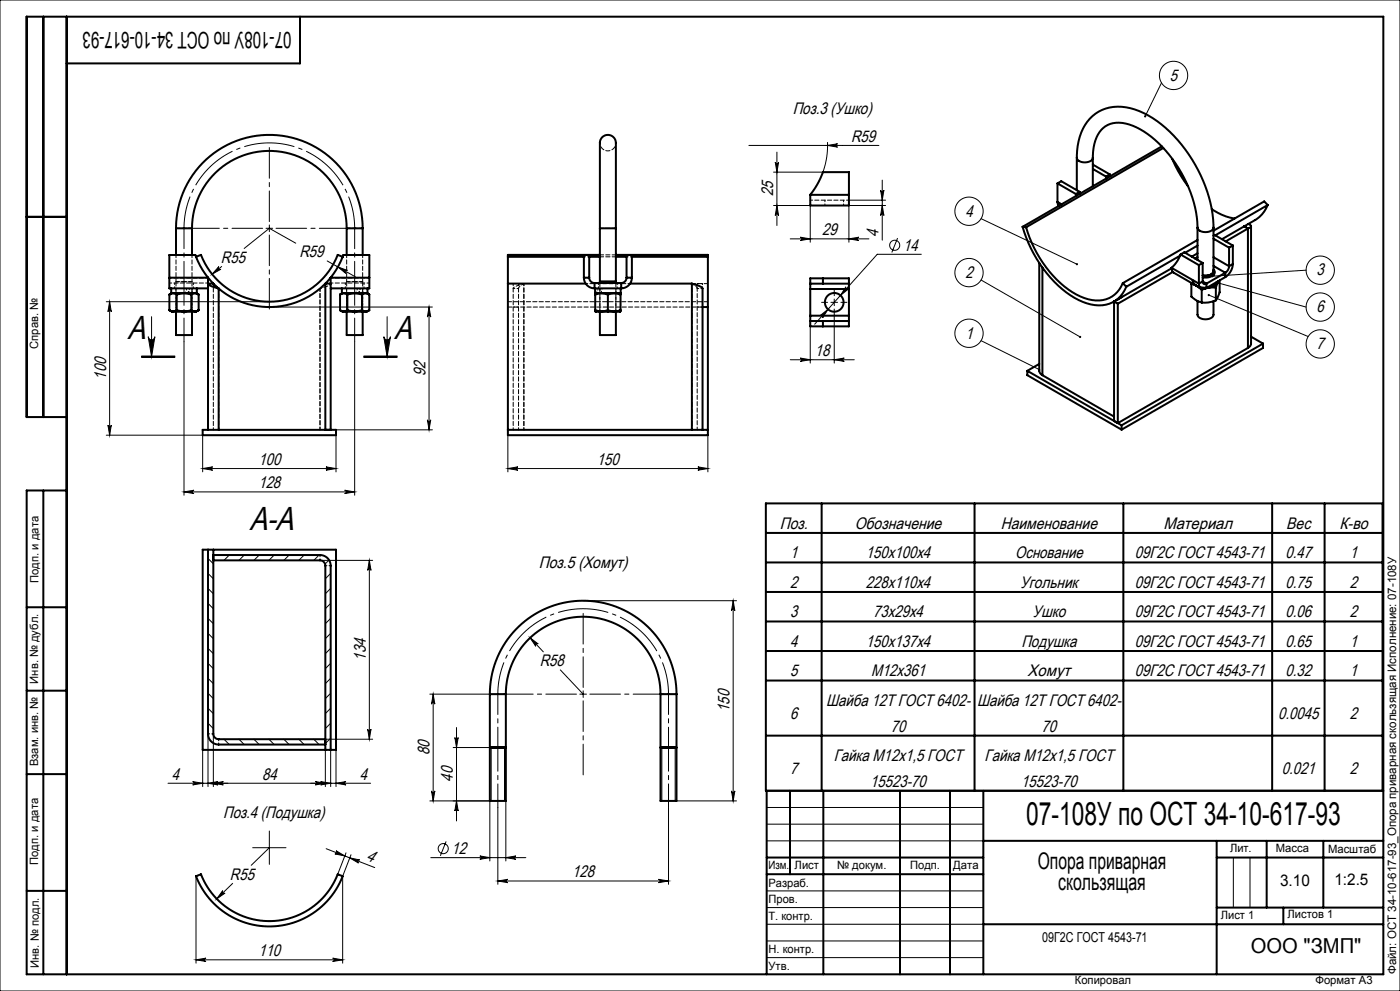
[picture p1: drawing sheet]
<svg xmlns="http://www.w3.org/2000/svg" width="420mm" height="297mm" viewBox="0 0 420 297" stroke-linecap="round" stroke-linejoin="round" font-family="sans-serif">
<g fill="none" stroke="#000" stroke-width=".3">
<path d="M0 0h420v297h-420zM348.5 24.8l-5 10.1M224.7 43.6h39M232.6 48.6a.5 .5 0 0 0 .5 .5 .5 .5 0 0 0 .5-.5l-.5 3zM233.1 45.6v22M248.3 42.6l-.2 4.2-1.2 4.8h-14.8M248.3 43.6l3-.5a.5 .5 0 0 0-.5 .5 .5 .5 0 0 0 .5 .5zM254.7 60h11M264.2 57a.5 .5 0 0 0 .5 .5 .5 .5 0 0 0 .5-.5l-.5 3zM264.7 54v18M65.7 79.9a.5 .5 0 0 0-.1 .7 .5 .5 0 0 0 .7 .1l-2.7 1.5zM66.5 79.9l-2.9 2.3"/>
<path d="M79.8 68.4h2M80.8 67.4v2M88.7 72.9l-7.9-4.5-7.5 6.1M98.2 78.2l8.4 4.8M232.1 61.6h11v11M233.1 61.6l.5 3a.5 .5 0 0 0-.5-.5 .5 .5 0 0 0-.5 .5zM237.1 71.6h23.6M240.1 71.1l3 .5-3 .5a.5 .5 0 0 0 .4-.5 .5 .5 0 0 0-.4-.5zM254.7 71.6l3-.5a.5 .5 0 0 0-.5 .5 .5 .5 0 0 0 .5 .5zM264.7 61.6l.5 3a.5 .5 0 0 0-.5-.5 .5 .5 0 0 0-.5 .5zM265.7 61.6h-11v11M269.3 71.3l-1.8 4.4"/>
<path d="M276.4 76.2h-13.2l-18.8 21M294.3 65.5l28.8 13.7M31.9 90.4h48.9M32.9 90.4l.5 3a.5 .5 0 0 0-.5-.5 .5 .5 0 0 0-.5 .5zM32.9 90.4v40M45.5 94.9v12M80.8 92h48.9M101.4 80l2.8 1a.5 .5 0 0 0-.6 .2 .5 .5 0 0 0 .1 .7zM116.1 94.9v12M128.7 92l.5 3a.5 .5 0 0 0-.5-.5 .5 .5 0 0 0-.5 .5zM128.7 92v36.8M243.1 96.2v12.6"/>
<path d="M246 94.6l2.4-1.9-1.6 2.6a.5 .5 0 0 0-.1-.7 .5 .5 0 0 0-.7 0zM249.3 90.6h2M250.3 89.6v2M250.3 94.4v14.4M253.8 86a.5 .5 0 0 0 0 .6 .5 .5 0 0 0 .7 0l-2.4 1.9zM294.3 83.9l29.7 17.1M362.6 88.4l29.9 12.5M364.9 84.6l26.9 7.4M391.8 81l-28.1 1.8M42.5 107.1h10zM42.5 106.9h10M42.5 106.7h10"/>
<path d="M44.5 100.9a1 1 0 0 0 1 1 1 1 0 0 0 1-1l-1 6zM55.2 102.4v46M106.4 102.4v46M109.1 106.9h10M109.1 106.7h10M109.1 107.1h10M115.1 100.9a1 1 0 0 0 1 1 1 1 0 0 0 1-1l-1 6zM237.1 107.8h19.2M240.1 107.3l3 .5-3 .5a.5 .5 0 0 0 .4-.5 .5 .5 0 0 0-.4-.5zM250.3 107.8l3-.5a.5 .5 0 0 0-.5 .5 .5 .5 0 0 0 .5 .5zM294.3 102.1l17.4 8.6M31.9 130.4h28.9v11"/>
<path d="M32.4 127.4a.5 .5 0 0 0 .5 .5 .5 .5 0 0 0 .5-.5l-.5 3zM97.8 139.9l3 .5-3 .5a.5 .5 0 0 0 .5-.5 .5 .5 0 0 0-.5-.5zM100.8 130.4v11M100.8 128.8h28.9M128.2 125.8a.5 .5 0 0 0 .5 .5 .5 .5 0 0 0 .5-.5l-.5 3zM152.4 130.4v11M209.4 139.9l3 .5-3 .5a.5 .5 0 0 0 .4-.5 .5 .5 0 0 0-.4-.5zM212.4 130.4v11M55.2 147.4l3-.5a.5 .5 0 0 0-.5 .5 .5 .5 0 0 0 .5 .5zM55.2 147.4h51.2M60.8 140.4l3-.5a.5 .5 0 0 0-.5 .5 .5 .5 0 0 0 .5 .5zM60.8 140.4h40"/>
<path d="M103.4 146.9l3 .5-3 .5a.5 .5 0 0 0 .5-.5 .5 .5 0 0 0-.5-.5zM152.4 140.4l3-.5a.5 .5 0 0 0-.5 .5 .5 .5 0 0 0 .5 .5zM152.4 140.4h60M62.4 176.3l1.6 1.6M62.4 171.9l1.6 1.6M62.4 167.4l1.6 1.6M64.3 166.3l-.3 .3M68.8 166.3l-1.6 1.6M73.3 166.3l-1.6 1.6M77.8 166.3l-1.6 1.6M82.3 166.3l-1.6 1.6M86.8 166.3l-1.6 1.6"/>
<path d="M91.2 166.3l-1.6 1.6M95.7 166.3l-1.6 1.6M96 167.9h15.8M98.7 167.8l-1.2 1.2M99.2 171.9l-1.6 1.6M99.2 176.3l-1.6 1.6M110.8 167.9v53.6M110.8 167.9l.5 3a.5 .5 0 0 0-.5-.4 .5 .5 0 0 0-.5 .4zM62.4 198.8l1.6 1.6M62.4 194.3l1.6 1.6M62.4 189.8l1.6 1.6M62.4 185.3l1.6 1.6"/>
<path d="M62.4 180.8l1.6 1.6M99.2 180.8l-1.6 1.6M99.2 185.3l-1.6 1.6M99.2 189.8l-1.6 1.6M99.2 194.3l-1.6 1.6M99.2 198.8l-1.6 1.6M159 191.2l2.5 1.8a.5 .5 0 0 0-.7 0 .5 .5 0 0 0-.1 .7zM159 191.2l4 4.2M175 180h46M220 180l.5 3a.5 .5 0 0 0-.5-.4 .5 .5 0 0 0-.5 .4zM220 180v60M62.4 219.9v15.8"/>
<path d="M62.4 216.8l1.6 1.6M62.4 212.3l1.6 1.6M62.4 207.8l1.6 1.6M62.4 203.3l1.6 1.6M64 219.9v15.8M99.2 203.3l-1.6 1.6M99.2 207.8l-1.6 1.6M99.2 212.3l-1.6 1.6M99.2 216.8l-1.6 1.6M110.3 218.5a.5 .5 0 0 0 .5 .5 .5 .5 0 0 0 .5-.5l-.5 3zM129 208h18M130 208l.5 3a.5 .5 0 0 0-.5-.4 .5 .5 0 0 0-.5 .4z"/>
<path d="M130 208v32M137 218v28M168.1 200.8l6.9 7.2M174 208h2M175 207v2M57.8 234.2l3 .5-3 .5a.5 .5 0 0 0 .5-.5 .5 .5 0 0 0-.5-.5zM60.8 224.7v11M62.4 234.7l3-.5a.5 .5 0 0 0-.5 .5 .5 .5 0 0 0 .5 .5zM63.1 222l.5 .4M64 234.7l3-.5a.5 .5 0 0 0-.5 .5 .5 .5 0 0 0 .5 .5zM67.2 221.5l1.6 1.6M71.7 221.5l1.6 1.6"/>
<path d="M76.2 221.5l1.6 1.6M80.7 221.5l1.6 1.6M85.2 221.5l1.6 1.6M89.6 221.5l1.6 1.6M94.1 221.5l1.6 1.6M94.6 234.2l3 .5-3 .5a.5 .5 0 0 0 .5-.5 .5 .5 0 0 0-.5-.5zM96.2 234.2l3 .5-3 .5a.5 .5 0 0 0 .5-.5 .5 .5 0 0 0-.5-.5zM97.6 221.5h14.2M97.6 224.7v11M99.2 224.7v11M99.2 221.2l-1.6 1.6M100.8 234.7l3-.5a.5 .5 0 0 0-.5 .5 .5 .5 0 0 0 .5 .5z"/>
<path d="M100.8 224.7v11M111.2 234.7h-60.8M129.5 237a.5 .5 0 0 0 .5 .5 .5 .5 0 0 0 .5-.5l-.5 3zM136 224h11M136.5 221a.5 .5 0 0 0 .5 .5 .5 .5 0 0 0 .5-.5l-.5 3zM147.4 224v16M151.4 224v16M198.6 224v16M202.6 224v16M219.5 237a.5 .5 0 0 0 .5 .5 .5 .5 0 0 0 .5-.5l-.5 3zM75.8 254.1h10M80.8 249.1v10"/>
<path d="M80.8 254.1l-5.4 5.2M97.8 254.4l14.6 5.6M100.8 255l2.6 1.5-2.9-.6a.5 .5 0 0 0 .6-.3 .5 .5 0 0 0-.3-.6zM103.8 255.6l-2.5 6.4M104.9 257.1l3 .6a.5 .5 0 0 0-.6 .3 .5 .5 0 0 0 .2 .7zM105.3 256.2l-2.5 6.4v26.1M129 240h18v18M129.2 257h28.6M133.8 252.2l-1.7 4.3M137 240l.5 3a.5 .5 0 0 0-.5-.4 .5 .5 0 0 0-.5 .4zM144 256.5l3 .5-3 .5a.5 .5 0 0 0 .4-.5 .5 .5 0 0 0-.4-.5zM149.4 242v23"/>
<path d="M151.8 257l3-.5a.5 .5 0 0 0-.5 .5 .5 .5 0 0 0 .5 .5zM151.8 240v18M200.6 242v23M203 240h18M230 242h65M230 247h65M230 252h65M370 257v15M375 257v15M58.8 262.6v26.1M66.8 266.9a.5 .5 0 0 0 0 .7 .5 .5 0 0 0 .7 .1l-2.5 1.7zM69.8 264.7l-4.8 4.7"/>
<path d="M149.4 264l3-.5a.5 .5 0 0 0-.5 .5 .5 .5 0 0 0 .5 .5zM149.4 264h51.2M197.6 263.5l3 .5-3 .5a.5 .5 0 0 0 .4-.5 .5 .5 0 0 0-.4-.5zM230 267h65M230 272h65M230 277h65M58.8 287.7l3-.5a.5 .5 0 0 0-.5 .5 .5 .5 0 0 0 .5 .5zM58.8 287.7h44M99.8 287.2l3 .5-3 .5a.5 .5 0 0 0 .5-.5 .5 .5 0 0 0-.5-.5zM230 282h65M230 287h65"/>
<circle cx="352.1" cy="22.6" r="4.2"/>
<circle cx="268.4" cy="73.5" r="1.51"/>
<circle cx="290.7" cy="63.3" r="4.2"/>
<circle cx="290.7" cy="99.9" r="4.2"/>
<circle cx="290.7" cy="81.7" r="4.2"/>
<circle cx="396.1" cy="92" r="4.2"/>
<circle cx="396.1" cy="81" r="4.2"/>
<circle cx="396.1" cy="103.1" r="4.2"/>
<circle cx="133" cy="254.3" r="1.51"/>
</g>
<path d="M147 224h4.8M198.2 224h4.8" fill="none" stroke="#000" stroke-width=".6" stroke-linecap="butt"/>
<path d="M106.4 68.4a25.6 25.6 0 0 0-25.6-25.6 25.6 25.6 0 0 0-25.6 25.6M200.6 208a25.6 25.6 0 0 0-25.6-25.6 25.6 25.6 0 0 0-25.6 25.6" fill="none" stroke="#000" stroke-width=".3" stroke-dasharray="15.2 1.3 1.3 1.3" stroke-dashoffset="5.5" stroke-linecap="butt"/>
<g fill="none" stroke="#000" stroke-width=".6">
<path d="M13 5v120M20 5v287M90 5v14h-70M243.1 58.4v3.2h11.6v-3.2M243.1 58.4l2.3-3.5 1.5-3.3h7.8v6.8M243.1 58.4h11.6M317.2 55l5.6 3.1M317.2 55v5.5M317.2 55l1.2-.7 5.5 3.2M322.8 58.1l.1 .6M323 57v-9.7a15.4 15.4 0 0 1 6.5-13.8 14.9 14.9 0 0 1 15 1.1 42.3 42.3 0 0 1 19.5 33.6M323 47.3a2.79 2.79 0 0 0 4.3 .8l.5-.8"/>
<path d="M323.9 57.5l-1.1 .6M323.9 57.5l.1 .5M327.8 55.8v-8.5a11.3 11.3 0 0 1 3.8-9.4 9.4 9.4 0 0 1 9.3 .3 36.6 36.6 0 0 1 16.8 21.1l1.1 4.4 .5 4.5M327.8 50.6l4 2.3M327.8 49.3l5.1 3M331.8 52.9l.2 .5M332.9 52.3l-1.1 .6M332.9 52.3l.2 .5M348.5 43.9l-41.7 24.1M349 44.4l-41.2 23.7M351.7 47.6l1.8 3.7 2.8 4.4M8 65h12"/>
<path d="M52.8 68.4a28 28 0 0 1 28-28 28 28 0 0 1 28 28M52.8 68.4h4.8M52.8 68.4v8M57.6 68.4a23.2 23.2 0 0 1 23.2-23.2 23.2 23.2 0 0 1 23.2 23.2M57.6 68.4v8M58.8 77a23.6 23.6 0 0 0 22 15 23.6 23.6 0 0 0 22-15M58.8 77l1.5-.6a22 22 0 0 0 20.5 14 22 22 0 0 0 20.5-14l1.5 .6M58.8 77l-.2-.6h-7.8v6.8M102.8 77l.2-.6h7.8v6.8M104 68.4h4.8M104 68.4v8M108.8 68.4v8"/>
<path d="M152.4 77v8M152.4 77h22.8M176.8 77h3.2M180 68.4v-24.5a2.56 2.56 0 0 1 .9-3 2.56 2.56 0 0 1 3.2 .2 6.4 6.4 0 0 1 .7 4.4v22.9M180 68.4h4.8M180 68.4v16.4M180 76.4h-27.6v.6M184.8 68.4v16.4M184.8 76.4h27.6v.6M184.8 77h3.2M189.6 77h22.8M212.4 77v15"/>
<path d="M306.8 68a37.2 37.2 0 0 0 15.5 21.3 11.7 11.7 0 0 0 12.3 .8 9.1 9.1 0 0 0 3.3-4.2M306.8 68l1 .1M307.8 68.1a34.3 34.3 0 0 0 15.1 20.2 10.2 10.2 0 0 0 11.5 0 8.9 8.9 0 0 0 2.4-3.4M311.8 78.8v32.3l.2 .7 .7 .6M317.2 60.5l.4 1.2M317.2 60.5l1.3 .7M354 76.6l-16.1 9.3M354.2 76.3a9.7 9.7 0 0 1-2.7 4M354.2 76.3l5.5 3.2M354.2 76.3l1.1-.7 5.5 3.2M359.3 68.2v9.7M359.3 75.9l-1.8 1"/>
<path d="M359.3 77.1l-.8 .4M359.3 73.6l-3.8 2.2M359.3 71.9l-22.5 13M359.7 79.5v5.5M360.8 78.8l-1.1 .7M360.8 78.8v5.6M363.5 62.7l3.1 1.7 3.8 1.1M364 68.2a2.86 2.86 0 0 1-4.4 .7l-.3-.7M364 68.2v14.2M364 71.5l4.7 2.7M364 70.6l.3-.2 5.6 3.2M364 79.7l3.6 2"/>
<path d="M364 77.1l4.7 2.7M368.7 79.8a2.5 2.5 0 0 1-1.1 1.9M368.7 74.2v5.6M369.9 79.1a5 5 0 0 1-2.3 3.9M369.9 73.6l-1.2 .6M369.9 79.1l-1.2 .7M369.9 73.6v5.5M373.4 67.7l.3 .1h-.5l1.2 .7M374.4 68.5l-6.7 3.8M374.4 68.5v35.8M374.5 67.1l.7 .4 .1 .4-.9 .6M375.3 67.8v35.2l-.2 .7-.7 .6"/>
<path d="M380.3 61.4a9 9 0 0 1-3.7 4.5l-10 5.8M380.3 61.4l-15.7 9.1M380.3 61.4l-1-1-15.3 8.7M50.8 83.2v3.2h11.6M50.8 83.2h11.6M50.8 88.3a1.94 1.94 0 0 1 2.2 0M50.8 93a1.94 1.94 0 0 0 2.2 0M50.8 93a4.6 4.6 0 0 0 3.3 .4h2.7a3.9 3.9 0 0 0 2.8-.4M50.8 88.3v4.7M51.4 86.4v1.4h7.6v-1.4M51.6 87.8l-.8 .5M52.8 93.4v7h4.8v-7"/>
<path d="M53 88.3a7.3 7.3 0 0 1 4.4 0M53 93a7.3 7.3 0 0 0 4.4 0M53 88.3v4.7M57.4 88.3a1.94 1.94 0 0 1 2.2 0M57.4 93a1.94 1.94 0 0 0 2.2 0M57.4 88.3v4.7M58.8 87.8l.8 .5M59.6 88.3v4.7M62.4 85a4.6 4.6 0 0 0 3.2 1.5M62.4 85h1.6a2.74 2.74 0 0 0 1.6 1.5M62.4 83.2v1.8M62.4 83.2h.1"/>
<path d="M62.4 85v43.8M65.6 86.5v42.3M99.2 83.2v1.8M99.2 85h-1.6v43.8M99.2 83.2h.1M99.2 85v43.8M99.2 83.2h11.6M102 88.3a1.94 1.94 0 0 1 2.2 0M102 93a4.6 4.6 0 0 0 3.3 .4h2.7a3.9 3.9 0 0 0 2.8-.4M102 93a1.94 1.94 0 0 0 2.2 0M102 88.3v4.7M102.6 86.4v1.4h7.6v-1.4"/>
<path d="M102.8 87.8l-.8 .5M104 93.4v7h4.8v-7M104.2 88.3a7.3 7.3 0 0 1 4.4 0M104.2 93a7.3 7.3 0 0 0 4.4 0M104.2 88.3v4.7M108.6 88.3a1.94 1.94 0 0 1 2.2 0M108.6 93a1.94 1.94 0 0 0 2.2 0M108.6 88.3v4.7M110 87.8l.8 .5M110.8 88.3v4.7M110.8 83.2v3.2h-11.6M152.4 85h23.3"/>
<path d="M152.4 85v45.4h60v-38.4M175.2 83.2a3.2 3.2 0 0 0 3.2 3.2M175.2 83.2h1.6M175.2 83.2v-6.8h1.6v6.8M176.8 83.2a1.6 1.6 0 0 0 1.6 1.6M178.4 86.4h8M178.4 84.8v1.6M178.4 84.8h8M178.5 86.4v1.4h7.7v-1.4M178.6 88.3a5.5 5.5 0 0 1 3.8 0M178.6 93a5.5 5.5 0 0 0 3.8 0M178.6 93a.54 .54 0 0 0 .3 .5 .54 .54 0 0 0 .5-.1h5.9a.54 .54 0 0 0 .6 .1 .54 .54 0 0 0 .3-.5"/>
<path d="M178.6 88v.3M178.6 88.3v4.7M178.8 87.8l-.2 .1M180 84.4h4.8zM180 93.4v7h4.8v-7M182.4 93a5.5 5.5 0 0 0 3.8 0M182.4 88.3a5.5 5.5 0 0 1 3.8 0M182.4 88.3v4.7M186 87.8l.2 .1M186.2 88v.3M186.2 88.3v4.7M186.4 84.8v1.6"/>
<path d="M188 83.2a1.6 1.6 0 0 1-1.6 1.6M188 83.2h1.6M188 83.2v-6.8h1.6v6.8M189 85h18.6M189.6 83.2a3.2 3.2 0 0 1-3.2 3.2M207.6 85l.5 .2a3.9 3.9 0 0 1 2.7 1.3v42.3M207.6 85v43.8M210.8 92h1.6M243.1 85h3.8M243.1 96.2v1.6h3.8M243.1 96.2h3.8M243.1 85v1.6"/>
<path d="M243.1 94.6v1.6M243.1 86.6v8M243.1 86.6h11.6M243.1 94.6h11.6M246.9 83.4h-3.8v1.6M246.9 83.4h7.8v1.6M246.9 83.4v1.6M246.9 96.2v1.6M246.9 85h7.8M246.9 96.2h7.8M254.7 85v1.6M254.7 94.6v1.6"/>
<path d="M254.7 86.6v8M254.7 96.2v1.6h-7.8M312.7 80.2v32.2M335.3 89.7v.1M335.3 91l-1.1-.6v35.8M335.3 91v35.8l39.1-22.5M336.8 84.9l1.1 1M351.5 80.3l.1 .9 .5 .5 8.2 4.8M351.5 80.3l8.2 4.7M351.5 80.3h.1M351.5 80.4l-17.4 10M351.8 81.5l-16.5 9.5"/>
<path d="M357.4 85.1a6.6 6.6 0 0 1 3.1 1.7M357.4 85.1v3.8a7.1 7.1 0 0 0 3.1 1.8M357.5 84.8l-.1 .3M357.8 84a3.2 3.2 0 0 0 3.5 2.2 3.9 3.9 0 0 0 4.2-1.9M359.3 90.2v4.1a2.79 2.79 0 0 0 4.2 .9l.5-.9v-4M359.7 85a1.38 1.38 0 0 0 .6 1.5 1.38 1.38 0 0 0 1.6-.2M360.5 86.8v3.9M360.8 84.4a.69 .69 0 0 0 .3 .7 .69 .69 0 0 0 .8-.1M360.8 84.4l-1.1 .6M360.8 84.4l1.1 .6M361.9 85v1.3M364 80.7a1.24 1.24 0 0 1 .4 1.4 1.24 1.24 0 0 1-1.1 .8l-1.1 .3-1.4-.1"/>
<path d="M364 82.1l.2 .1M364 81.3a2.48 2.48 0 0 1-3.2 1.2M364.2 82.3h-.2M364.8 86.2a8.6 8.6 0 0 0-4.3 .6M364.8 90a8.5 8.5 0 0 1-4.3 .7M364.8 86.2v3.8M365.6 84.2l-.8 2M365.9 84a7.8 7.8 0 0 1-.9 5.7l-.2 .3M367.6 81.7l-5.7 3.3M367.6 81.7v1.3M367.6 83l-5.7 3.3M308.2 111.1l28.3 16.4"/>
<path d="M308.2 111.1v1.3l28.3 16.4M311.8 109.1l-3.6 2M312.7 112.4l21.5 12.5M375.3 100.9l3.6 2.1M378.9 103l-42.4 24.5M378.9 103v1.3l-42.4 24.5M20 125h-12v-120h407v287h-407v-145h12M60.8 128.8h40v1.6h-40zM152.4 128.8h60M336.5 127.5v1.3M13 147v145M229.8 159.7h185"/>
<path d="M246.5 150.9v86.1M292.4 150.9v86.1M337 150.9v86.1M381.6 150.9v86.1M397.4 150.9v86.1M60.8 164.7h40v60h-40zM62.4 164.7v55.2a3.2 3.2 0 0 0 3.2 3.2h32M64 164.7v55.2a1.6 1.6 0 0 0 1.6 1.6h32M64 167.9h32a1.6 1.6 0 0 1 1.6 1.6v55.2M64 166.3h32a3.2 3.2 0 0 1 3.2 3.2v55.2M229.8 168.6h185M229.8 177.4h185"/>
<path d="M8 182h12M229.8 186.3h185M229.8 195.1h185M8 207h12M147 208a28 28 0 0 1 28-28 28 28 0 0 1 28 28M147 208v32h4.8v-32M147 208h4.8M151.8 208a23.2 23.2 0 0 1 23.2-23.2 23.2 23.2 0 0 1 23.2 23.2M198.2 208v32h4.8v-32M198.2 208h4.8M229.8 204h185M8 232h12"/>
<path d="M147 224h.1M147 224h4.8zM198.2 224h.1M198.2 224h4.8zM229.8 220.5h185M230 237v55M237 237v25M247 237v55M270 237v55M285 237v55M295 237v55M414.8 237v-86.1h-185v86.1h185.2"/>
<path d="M230 257h65M295 252h120M365 252v40M365 257h50M380 252v20M397 252v20M8 267h12M58.8 262.6l1.5-.6a22 22 0 0 0 20.5 14.1 22 22 0 0 0 20.5-14.1l1.5 .6a23.6 23.6 0 0 1-22 15.1 23.6 23.6 0 0 1-22-15.1zM230 262h65M295 277h120M365 272h50M385 272v5"/>
<circle cx="250.3" cy="90.6" r="2.8"/>
</g>
<path d="M78.8 68.4h-22.2M80.8 66.4v-22.2M80.8 70.4v22.2M82.8 68.4h22.2M173 208h-22.2M175 206v-22.2M175 210v22.2M177 208h22.2" fill="none" stroke="#000" stroke-width=".3" stroke-dasharray="15.2 1.3 1.3 1.3" stroke-dashoffset="6"/>
<path d="M248.3 90.6h-1.8M250.3 88.6v-1.8M250.3 92.6v1.8M252.3 90.6h1.8" fill="none" stroke="#000" stroke-width=".3" stroke-dasharray="15.2 1.3 1.3 1.3"/>
<path d="M55.2 68.4v16M106.4 68.4v16M149.4 208v16M200.6 208v16" fill="none" stroke="#000" stroke-width=".3" stroke-dasharray="15.2 1.3 1.3 1.3" stroke-dashoffset="9.1"/>
<path d="M55.2 102.4v-18M106.4 102.4v-18M149.4 242v-18M200.6 242v-18" fill="none" stroke="#000" stroke-width=".3" stroke-dasharray="15.2 1.3 1.3 1.3" stroke-dashoffset="8.1"/>
<g fill="#000">
<path d="M343.3 34.6l-.1 .3 .2 .3 .1-.3-.1 .3a.33 .33 0 0 0 .5-.4 .33 .33 0 0 0-.6-.2zM363.5 82.6l-.1 .2h.3h-.3a.33 .33 0 0 0 .4 .3 .33 .33 0 0 0 .2-.5 .33 .33 0 0 0-.5 0zM364.7 84.4l-.1 .2h.3h-.3a.33 .33 0 0 0 .3 .4 .33 .33 0 0 0 .3-.5 .33 .33 0 0 0-.5-.1zM362.4 88.2l-.1 .1 .3 .1-.3-.1a.33 .33 0 0 0 .3 .5 .33 .33 0 0 0 .4-.5 .33 .33 0 0 0-.6-.1zM311.5 110.5v.4l.4 .1 .1-.1-.3-.2 .3 .2v-.3zM323.8 100.7v.5h.5l-.3-.2 .3 .1v-.3zM322.9 78.9v.5h.4l-.2-.2 .3 .1-.1-.4zM115.1 100.9a1 1 0 0 0 1 1 1 1 0 0 0 1-1l-1 6zM44.5 100.9a1 1 0 0 0 1 1 1 1 0 0 0 1-1l-1 6z"/>
<path d="M232.6 48.6a.5 .5 0 0 0 .5 .5 .5 .5 0 0 0 .5-.5l-.5 3zM233.1 61.6l.5 3a.5 .5 0 0 0-.5-.5 .5 .5 0 0 0-.5 .5zM264.2 57a.5 .5 0 0 0 .5 .5 .5 .5 0 0 0 .5-.5l-.5 3zM264.7 61.6l.5 3a.5 .5 0 0 0-.5-.5 .5 .5 0 0 0-.5 .5z"/>
<path d="M254.7 71.6l3-.5a.5 .5 0 0 0-.5 .5 .5 .5 0 0 0 .5 .5zM240.1 71.1l3 .5-3 .5a.5 .5 0 0 0 .4-.5 .5 .5 0 0 0-.4-.5zM250.3 107.8l3-.5a.5 .5 0 0 0-.5 .5 .5 .5 0 0 0 .5 .5zM240.1 107.3l3 .5-3 .5a.5 .5 0 0 0 .4-.5 .5 .5 0 0 0-.4-.5z"/>
<path d="M32.4 127.4a.5 .5 0 0 0 .5 .5 .5 .5 0 0 0 .5-.5l-.5 3zM32.9 90.4l.5 3a.5 .5 0 0 0-.5-.5 .5 .5 0 0 0-.5 .5zM128.2 125.8a.5 .5 0 0 0 .5 .5 .5 .5 0 0 0 .5-.5l-.5 3zM128.7 92l.5 3a.5 .5 0 0 0-.5-.5 .5 .5 0 0 0-.5 .5zM137 240l.5 3a.5 .5 0 0 0-.5-.4 .5 .5 0 0 0-.5 .4zM136.5 221a.5 .5 0 0 0 .5 .5 .5 .5 0 0 0 .5-.5l-.5 3zM219.5 237a.5 .5 0 0 0 .5 .5 .5 .5 0 0 0 .5-.5l-.5 3zM220 180l.5 3a.5 .5 0 0 0-.5-.4 .5 .5 0 0 0-.5 .4z"/>
<path d="M60.8 140.4l3-.5a.5 .5 0 0 0-.5 .5 .5 .5 0 0 0 .5 .5zM97.8 139.9l3 .5-3 .5a.5 .5 0 0 0 .5-.5 .5 .5 0 0 0-.5-.5zM65.7 79.9l-2.1 2.3 2.7-1.5a.5 .5 0 0 1-.7-.1 .5 .5 0 0 1 .1-.7zM101.4 80l2.3 1.9a.5 .5 0 0 1-.1-.7 .5 .5 0 0 1 .6-.2zM55.2 147.4l3-.5a.5 .5 0 0 0-.5 .5 .5 .5 0 0 0 .5 .5zM103.4 146.9l3 .5-3 .5a.5 .5 0 0 0 .5-.5 .5 .5 0 0 0-.5-.5zM152.4 140.4l3-.5a.5 .5 0 0 0-.5 .5 .5 .5 0 0 0 .5 .5zM209.4 139.9l3 .5-3 .5a.5 .5 0 0 0 .4-.5 .5 .5 0 0 0-.4-.5zM149.4 264l3-.5a.5 .5 0 0 0-.5 .5 .5 .5 0 0 0 .5 .5zM197.6 263.5l3 .5-3 .5a.5 .5 0 0 0 .4-.5 .5 .5 0 0 0-.4-.5zM159 191.2l1.7 2.5a.5 .5 0 0 1 .1-.7 .5 .5 0 0 1 .7 0zM144 256.5l3 .5-3 .5a.5 .5 0 0 0 .4-.5 .5 .5 0 0 0-.4-.5zM151.8 257l3-.5a.5 .5 0 0 0-.5 .5 .5 .5 0 0 0 .5 .5zM66.8 266.9l-1.8 2.5 2.5-1.7a.5 .5 0 0 1-.7-.1 .5 .5 0 0 1 0-.7zM248.3 43.6l3 .5a.5 .5 0 0 1-.5-.5 .5 .5 0 0 1 .5-.5zM246 94.6a.5 .5 0 0 1 .7 0 .5 .5 0 0 1 .1 .7l1.6-2.6zM253.8 86l-1.7 2.5 2.4-1.9a.5 .5 0 0 1-.7 0 .5 .5 0 0 1 0-.6zM96.2 234.2l3 .5-3 .5a.5 .5 0 0 0 .5-.5 .5 .5 0 0 0-.5-.5zM100.8 234.7l3-.5a.5 .5 0 0 0-.5 .5 .5 .5 0 0 0 .5 .5z"/>
<path d="M110.8 167.9l.5 3a.5 .5 0 0 0-.5-.4 .5 .5 0 0 0-.5 .4zM110.3 218.5a.5 .5 0 0 0 .5 .5 .5 .5 0 0 0 .5-.5l-.5 3z"/>
<path d="M62.4 234.7l3-.5a.5 .5 0 0 0-.5 .5 .5 .5 0 0 0 .5 .5zM57.8 234.2l3 .5-3 .5a.5 .5 0 0 0 .5-.5 .5 .5 0 0 0-.5-.5z"/>
<path d="M94.6 234.2l3 .5-3 .5a.5 .5 0 0 0 .5-.5 .5 .5 0 0 0-.5-.5zM64 234.7l3-.5a.5 .5 0 0 0-.5 .5 .5 .5 0 0 0 .5 .5z"/>
<path d="M129.5 237a.5 .5 0 0 0 .5 .5 .5 .5 0 0 0 .5-.5l-.5 3zM130 208l.5 3a.5 .5 0 0 0-.5-.4 .5 .5 0 0 0-.5 .4z"/>
<path d="M100.8 255l2.6 1.5-2.9-.6a.5 .5 0 0 0 .6-.3 .5 .5 0 0 0-.3-.6zM104.9 257.1l3 .6a.5 .5 0 0 0-.6 .3 .5 .5 0 0 0 .2 .7z"/>
<path d="M58.8 287.7l3-.5a.5 .5 0 0 0-.5 .5 .5 .5 0 0 0 .5 .5zM99.8 287.2l3 .5-3 .5a.5 .5 0 0 0 .5-.5 .5 .5 0 0 0-.5-.5z"/>
</g>
<g fill="none" stroke="#000" stroke-width=".3" stroke-dasharray="1.3 .6" stroke-dashoffset=".7">
<path d="M184.8 42.8a2.4 2.4 0 0 1-2.4 2.4 2.4 2.4 0 0 1-2.4-2.4M52.8 86.4v1.4M52.8 87.8v5.6M56.1 86.4l-.6 1.4M56.4 87.8l.4-1.4M56.5 87.8l.4-1.4M57.6 93.4v-5.6M57.6 87.8v-1.4M57.7 86.4l-.4 1.4M99.2 85a4.6 4.6 0 0 1-3.2 1.5M104 86.4v1.4M104 87.8v5.6"/>
<path d="M107.3 86.4l-.6 1.4M107.6 87.8l.4-1.4M107.7 87.8l.4-1.4M108.8 93.4v-5.6M108.8 87.8v-1.4M108.9 86.4l-.4 1.4M157.2 85l-.6 .2a3.9 3.9 0 0 0-2.6 1.3M178.7 87.8l.2-1.4M179.5 86.4l-.3 1.4M179.9 86.4v1.4M180 87.8v5.6M180.1 86.4l-.2 1.4"/>
<path d="M180.3 87.8l.4-1.4M184.8 93.4v-5.6M184.8 87.8v-1.4M209.2 86.5v-1.5M210.8 86.5v-1.5"/>
</g>
<path d="M154 85v43.8M155.6 85v43.8M157.2 85v43.8M189 85h-13.3M64 128.8v-43.8M157.2 128.8v-43.8M207.6 128.8v-43.8" fill="none" stroke="#000" stroke-width=".3" stroke-dasharray="1.3 .6" stroke-dashoffset=".6"/>
<path d="M52.8 76.4v8M104 76.4v8M52.8 84.4h2.4M55.2 84.4h2.4M57.6 84.4v-8M65.6 86.5v42.3M96 86.5v42.3M106.4 84.4h-2.4M108.8 84.4h-2.4M108.8 84.4v-8M209.2 86.5v42.3" fill="none" stroke="#000" stroke-width=".3" stroke-dasharray="1.3 .6" stroke-dashoffset=".4"/>
<path d="M254.7 60h-11.6M50.8 83.2h11.6M62.4 84.8h-11.6M62.4 83.2h-11.6M97.6 85a2.74 2.74 0 0 1-1.6 1.5M99.2 83.2h11.6M110.8 84.8h-11.6M110.8 83.2h-11.6M157.2 85a2.52 2.52 0 0 0-1.6 1.5M207.6 85a2.52 2.52 0 0 1 1.6 1.5" fill="none" stroke="#000" stroke-width=".3" stroke-dasharray="1.3 .6" stroke-dashoffset=".5"/>
<path d="M57.6 68.4h-4.8M104 68.4h4.8M184.8 77h-4.8M184.8 76.4h-4.8M184.8 68.4h-4.8M57.6 84.4h-4.8M108.8 84.4h-4.8M180 84.8v8.6M184.8 93.4v-8.6M207.6 85h4.8" fill="none" stroke="#000" stroke-width=".3" stroke-dasharray="1.3 .6" stroke-dashoffset=".1"/>
<g fill="none" stroke="#000" stroke-width=".3" stroke-dasharray="1.3 .6" stroke-dashoffset=".8">
<path d="M247.5 60v1.6M176.8 77h-1.6M189.6 77h-1.6M253.1 61.6v-1.6M52.4 84.8v1.6M58 86.4v-1.6M103.6 84.8v1.6M109.2 86.4v-1.6M154 92h1.6M155.6 86.5h-1.6M175.2 83.2h1.6M176.8 83.2h-1.6"/>
<path d="M178.4 84.8v1.6M179.6 84.8v1.6M185.2 86.4v-1.6M186.4 84.8v1.6M188 83.2h1.6M189.6 83.2h-1.6M209.2 86.5h1.6M209.2 92h1.6M210.8 85h-1.6M96 167.9v-1.6M97.6 169.5h1.6M64 219.9h-1.6"/>
<path d="M65.6 221.5v1.6"/>
</g>
<path d="M52.8 84.4v9M57.6 93.4v-9M104 84.4v9M108.8 93.4v-9" fill="none" stroke="#000" stroke-width=".3" stroke-dasharray="1.3 .6" stroke-dashoffset="-.1"/>
<path d="M152.4 92h58.4" fill="none" stroke="#000" stroke-width=".3" stroke-dasharray="1.3 .6"/>
<path d="M152.4 90.4h60" fill="none" stroke="#000" stroke-width=".3" stroke-dasharray="1.3 .6" stroke-dashoffset=".2"/>
<g font-size="10">
<text x="38.2" y="101.7">A</text>
<text x="118.2" y="101.7">A</text>
<text x="74.8" y="158.9">A-A</text>
</g>
<text font-size="9.6" x="307.9" y="247.3">07-108У по ОСТ 34-10-617-93</text>
<g font-size="6.9">
<text x="87.4" y="9.6" transform="rotate(-180 87.4 9.6)">07-108У по ОСТ 34-10-617-93</text>
<text x="311.3" y="260.4">Опора приварная</text>
<text x="317.4" y="266.8">скользящая</text>
</g>
<text font-size="6.2" x="375.2" y="285.5">ООО &quot;ЗМП&quot;</text>
<g font-size="5">
<text x="351" y="24.2">5</text>
<text x="237.8" y="34.1">Поз.3 (Ушко)</text>
<text x="255.3" y="42.5">R59</text>
<text x="232" y="58.8" transform="rotate(-90 232 58.8)">25</text>
<text x="289.6" y="64.9">4</text>
<text x="246.7" y="70.5">29</text>
<text x="263.6" y="70.9" transform="rotate(-90 263.6 70.9)">4</text>
<text x="89.8" y="77.2">R59</text>
<text x="270.9" y="75.1">14</text>
<text x="66.3" y="78.8">R55</text>
<text x="289.6" y="83.3">2</text>
<text x="395" y="82.6">3</text>
<text x="395" y="93.6">6</text>
<text x="289.6" y="101.5">1</text>
<text x="244.5" y="106.7">18</text>
<text x="395" y="104.7">7</text>
<text x="31.8" y="113.8" transform="rotate(-90 31.8 113.8)">100</text>
<text x="127.6" y="112.7" transform="rotate(-90 127.6 112.7)">92</text>
<text x="77.5" y="139.3">100</text>
<text x="179.1" y="139.3">150</text>
<text x="77.5" y="146.3">128</text>
<text x="233.9" y="158.5">Поз.</text>
<text x="256.4" y="158.5">Обозначение</text>
<text x="300.2" y="158.5">Наименование</text>
<text x="349" y="158.5">Материал</text>
<text x="385.9" y="158.5">Вес</text>
<text x="401.8" y="158.5">К-во</text>
<text x="237" y="167.4">1</text>
<text x="259.8" y="167.4">150x100x4</text>
<text x="304.6" y="167.4">Основание</text>
<text x="340.4" y="167.4">09Г2С ГОСТ 4543-71</text>
<text x="385.7" y="167.4">0.47</text>
<text x="405" y="167.4">1</text>
<text x="161.6" y="170.3">Поз.5 (Хомут)</text>
<text x="237" y="176.2">2</text>
<text x="259.8" y="176.2">228х110х4</text>
<text x="306.1" y="176.2">Угольник</text>
<text x="340.4" y="176.2">09Г2С ГОСТ 4543-71</text>
<text x="385.7" y="176.2">0.75</text>
<text x="405" y="176.2">2</text>
<text x="237" y="185">3</text>
<text x="262" y="185">73х29х4</text>
<text x="309.8" y="185">Ушко</text>
<text x="340.4" y="185">09Г2С ГОСТ 4543-71</text>
<text x="385.7" y="185">0.06</text>
<text x="405" y="185">2</text>
<text x="237" y="193.9">4</text>
<text x="259.8" y="193.9">150х137х4</text>
<text x="306.4" y="193.9">Подушка</text>
<text x="340.4" y="193.9">09Г2С ГОСТ 4543-71</text>
<text x="385.7" y="193.9">0.65</text>
<text x="405" y="193.9">1</text>
<text x="109.7" y="198" transform="rotate(-90 109.7 198)">134</text>
<text x="161.9" y="199.7">R58</text>
<text x="237" y="202.7">5</text>
<text x="261.3" y="202.7">М12х361</text>
<text x="308.3" y="202.7">Хомут</text>
<text x="340.4" y="202.7">09Г2С ГОСТ 4543-71</text>
<text x="385.7" y="202.7">0.32</text>
<text x="405" y="202.7">1</text>
<text x="218.9" y="213.4" transform="rotate(-90 218.9 213.4)">150</text>
<text x="237" y="215.4">6</text>
<text x="247.9" y="211.6">Шайба 12T ГОСТ 6402-</text>
<text x="293.1" y="211.6">Шайба 12T ГОСТ 6402-</text>
<text x="383.5" y="215.4">0.0045</text>
<text x="405" y="215.4">2</text>
<text x="267.2" y="219.3">70</text>
<text x="312.5" y="219.3">70</text>
<text x="128.9" y="226.2" transform="rotate(-90 128.9 226.2)">80</text>
<text x="51.5" y="233.7">4</text>
<text x="78.6" y="233.7">84</text>
<text x="107.9" y="233.7">4</text>
<text x="237" y="231.9">7</text>
<text x="250.1" y="228.1">Гайка M12x1,5 ГОСТ</text>
<text x="295.4" y="228.1">Гайка M12x1,5 ГОСТ</text>
<text x="384.6" y="231.9">0.021</text>
<text x="405" y="231.9">2</text>
<text x="135.9" y="234.2" transform="rotate(-90 135.9 234.2)">40</text>
<text x="261.1" y="235.8">15523-70</text>
<text x="306.3" y="235.8">15523-70</text>
<text x="66.9" y="245.3">Поз.4 (Подушка)</text>
<text x="109.7" y="257.8" transform="rotate(21 109.7 257.8)">4</text>
<text x="135.5" y="255.9">12</text>
<text x="69" y="263.7">R55</text>
<text x="171.7" y="263">128</text>
<text x="77.5" y="286.6">110</text>
</g>
<g font-size="4.8">
<text x="384" y="265.6">3.10</text>
<text x="400.3" y="265.3">1:2.5</text>
</g>
<text font-size="4.1" x="312.7" y="282.2">09Г2С ГОСТ 4543-71</text>
<text font-size="3.5" x="418.8" y="291.9" transform="rotate(-90 418.8 291.9)">Файл: ОСТ 34-10-617-93_Опора приварная скользящая Исполнение: 07-108У</text>
<g font-size="3.4">
<text x="11.5" y="104.5" transform="rotate(-90 11.5 104.5)">Справ. №</text>
<text x="11.6" y="174.7" transform="rotate(-90 11.6 174.7)">Подп. и дата</text>
<text x="11.4" y="204.9" transform="rotate(-90 11.4 204.9)">Инв. № дубл.</text>
<text x="11.4" y="229.6" transform="rotate(-90 11.4 229.6)">Взам. инв. №</text>
<text x="369" y="255.5">Лит.</text>
<text x="382.8" y="255.5">Масса</text>
<text x="398.4" y="255.6">Масштаб</text>
<text x="11.4" y="259.2" transform="rotate(-90 11.4 259.2)">Подп. и дата</text>
<text x="230.5" y="260.5">Изм.</text>
<text x="238.4" y="260.4">Лист</text>
<text x="251.1" y="260.4">№ докум.</text>
<text x="273" y="260.4">Подп.</text>
<text x="286" y="260.4">Дата</text>
<text x="230.5" y="265.7">Разраб.</text>
<text x="230.5" y="275.7">Т. контр.</text>
<text x="230.6" y="270.7">Пров.</text>
<text x="366.2" y="275.3">Лист 1</text>
<text x="386.3" y="275.2">Листов 1</text>
<text x="230.6" y="285.7">Н. контр.</text>
<text x="11.6" y="290" transform="rotate(-90 11.6 290)">Инв. № подл.</text>
<text x="230.6" y="290.7">Утв.</text>
<text x="322.5" y="295">Копировал</text>
<text x="394.6" y="295">Формат А3</text>
</g>
</svg>
